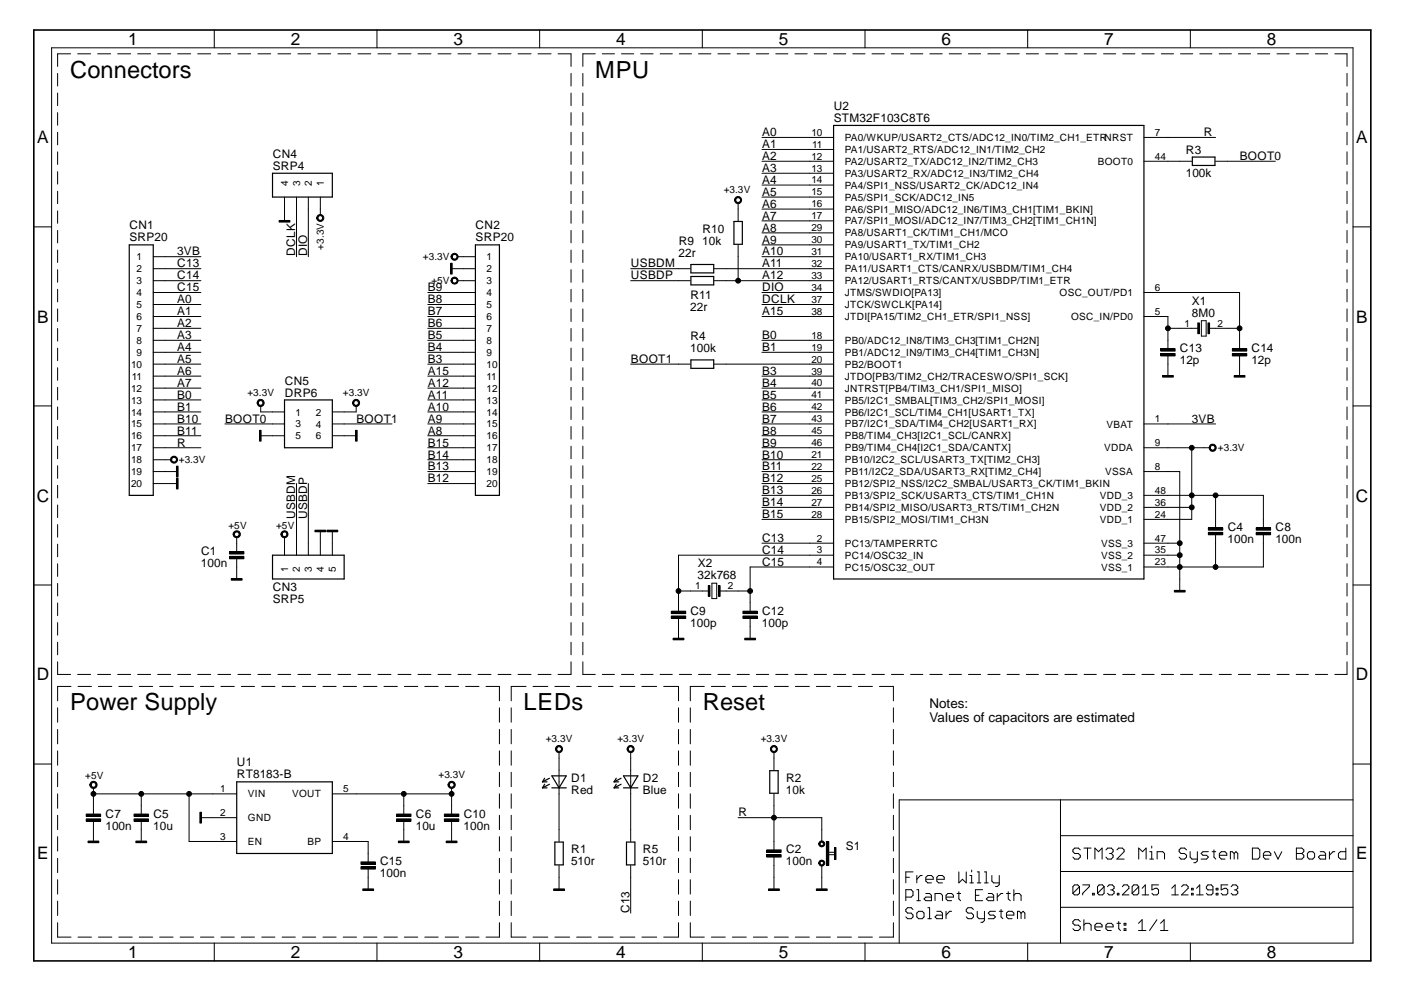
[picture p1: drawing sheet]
<svg xmlns="http://www.w3.org/2000/svg" width="297mm" height="210mm" viewBox="0 0 297 210" stroke-linecap="round" stroke-linejoin="round" font-family="sans-serif">
<g fill="none" stroke="#000" stroke-width=".21">
<path d="M10.9 10.1h275.4v189.5h-275.4zM12.2 15.5v2.7M12.2 19.7v2.7M14.9 11.4h-2.7v2.7M16.4 11.4h2.8M20.7 11.4h2.7M24.9 11.4h2.7M29.1 11.4h2.8M33.4 11.4h2.7M37.6 11.4h2.7M41.8 11.4h2.8M45.3 6.3v3.8"/>
<path d="M46.1 11.4h2.7M50.3 11.4h2.7M54.6 11.4h2.7M58.8 11.4h2.7M63 11.4h2.7M67.3 11.4h2.7M71.5 11.4h2.7M75.7 11.4h2.7M79.8 6.3v3.8M80 11.4h2.7M84.2 11.4h2.7M88.4 11.4h2.8"/>
<path d="M92.7 11.4h2.7M96.9 11.4h2.7M101.1 11.4h2.8M105.4 11.4h2.7M109.6 11.4h2.7M113.8 11.4h2.8M114.2 6.3v3.8M118.1 11.4h2.7v2.7M120.8 15.5v2.7M120.8 19.7v2.7M123.3 15.5v2.7M123.3 19.7v2.7"/>
<path d="M125.9 11.4h-2.6v2.7M127.4 11.4h2.6M131.5 11.4h2.6M135.5 11.4h2.7M139.7 11.4h2.5M143.7 11.4h2.6M147.8 11.4h2.6M148.6 6.3v3.8M151.9 11.4h2.6M156 11.4h2.5M160 11.4h2.6M164.1 11.4h2.6"/>
<path d="M168.2 11.4h2.6M172.3 11.4h2.6M176.4 11.4h2.5M180.4 11.4h2.6M183 6.3v3.8M184.5 11.4h2.6M188.6 11.4h2.6M192.7 11.4h2.5M196.7 11.4h2.6M200.8 11.4h2.6M204.9 11.4h2.6M209 11.4h2.6"/>
<path d="M213.1 11.4h2.5M217.1 11.4h2.6M217.4 6.3v3.8M221.2 11.4h2.6M225.3 11.4h2.6M229.4 11.4h2.5M233.5 11.4h2.5M237.5 11.4h2.6M241.6 11.4h2.6M245.7 11.4h2.6M249.8 11.4h2.5M251.8 6.3v3.8"/>
<path d="M253.8 11.4h2.6M257.9 11.4h2.6M262 11.4h2.6M266.1 11.4h2.5M270.2 11.4h2.6M274.2 11.4h2.6M278.3 11.4h2.6M282.4 11.4h2.6v2.7M285 15.5v2.7M285 19.7v2.7M12.2 23.8v2.7M12.2 28v2.6"/>
<path d="M12.2 32.1v2.7M12.2 36.3v2.6M120.8 23.8v2.7M120.8 28v2.6M120.8 32.1v2.7M120.8 36.3v2.6M123.3 23.8v2.7M123.3 28v2.6M123.3 32.1v2.7M123.3 36.3v2.6M161.2 29.1h15.2M161.2 31.6h15.2"/>
<path d="M161.2 34.1h15.2M161.2 36.7h15.2M161.2 39.2h15.2M242 29.1h15.2M242 34.1h10.1M257.2 34.1h12.6M285 23.8v2.7M285 28v2.6M285 32.1v2.7M285 36.3v2.6M7.2 48h3.7M12.2 40.5v2.6"/>
<path d="M12.2 44.6v2.6M12.2 48.8v2.6M12.2 52.9v2.6M12.2 57.1v2.6M32.4 54.3h10.1M32.4 56.9h10.1M32.4 59.4h10.1M59.1 46.7h2.2v.3h-2.2zM60.2 41.7v5M62.7 41.7v12.6M65.2 41.7v12.6M67.1 45.8a.75 .75 0 0 1 1.2-.2 .75 .75 0 0 1-.2 1.2 .75 .75 0 0 1-1.1-.7h.3a.5 .5 0 0 1 .7-.4 .5 .5 0 0 1 .1 .8 .5 .5 0 0 1-.8-.1v-.3h-.3z"/>
<path d="M67.8 41.7v3.8M95.3 55.7h.4v2.3h-.4zM95.5 54a.75 .75 0 0 1 1.2-.2 .75 .75 0 0 1-.3 1.2 .75 .75 0 0 1-1-.7h.3a.52 .52 0 0 1 .7-.4 .52 .52 0 0 1 .1 .8 .52 .52 0 0 1-.8-.1v-.3h-.3zM95.5 59a.75 .75 0 0 1 1.2-.1 .75 .75 0 0 1-.2 1.2 .75 .75 0 0 1-1.1-.7h.3a.52 .52 0 0 1 .7-.5 .52 .52 0 0 1 .2 .9 .52 .52 0 0 1-.9-.2v-.2h-.3zM95.5 56.9h5.1M96.8 54.3h3.8M96.8 59.4h3.8M120.8 40.5v2.6M120.8 44.6v2.6M120.8 48.8v2.6M120.8 52.9v2.6M120.8 57.1v2.6"/>
<path d="M123.3 40.5v2.6M123.3 44.6v2.6M123.3 48.8v2.6M123.3 52.9v2.6M123.3 57.1v2.6M133.4 56.9h12.6M133.4 59.4h12.6M151.1 56.9h25.3M151.1 59.4h25.3M155.7 41.7a.75 .75 0 0 1 1.1 .3 .75 .75 0 0 1-.5 1.1 .75 .75 0 0 1-.9-.8h.3a.52 .52 0 0 1 .7-.4 .52 .52 0 0 1 .1 .9 .52 .52 0 0 1-.8-.2v-.3h-.3zM156.2 43v3.7M156.2 51.8v7.6"/>
<path d="M161.2 41.7h15.2M161.2 44.2h15.2M161.2 46.7h15.2M161.2 49.3h15.2M161.2 51.8h15.2M161.2 54.3h15.2M285 40.5v2.6M285 44.6v2.6M285 48.8v2.6M285 52.9v2.6M285 57.1v2.6M286.3 48h3.7"/>
<path d="M12.2 61.2v2.7M12.2 65.4v2.6M12.2 69.5v2.7M12.2 73.7v2.6M12.2 77.8v2.7M32.4 67h10.1M32.4 61.9h10.1M32.4 72h10.1M32.4 74.5h10.1M32.4 77h10.1M32.4 64.4h10.1M32.4 79.6h10.1"/>
<path d="M32.4 69.5h10.1M90.5 67h10.1M90.5 61.9h10.1M90.5 72h10.1M90.5 74.5h10.1M90.5 77h10.1M90.5 64.4h10.1M90.5 79.6h10.1M90.5 69.5h10.1M120.8 61.2v2.7M120.8 65.4v2.6M120.8 69.5v2.7"/>
<path d="M120.8 73.7v2.6M120.8 77.8v2.7M123.3 61.2v2.7M123.3 65.4v2.6M123.3 69.5v2.7M123.3 73.7v2.6M123.3 77.8v2.7M133.4 77h12.6M151.1 77h25.3M161.2 67h15.2M161.2 61.9h15.2M161.2 72h15.2"/>
<path d="M161.2 74.5h15.2M161.2 64.4h15.2M161.2 79.6h15.2M242 67h5.1v6.8M242 61.9h20.3v11.9M245.6 73.8h3v.5h-3zM245.6 74.8h3v.5h-3zM246 79.5h2.2v.3h-2.2zM247.1 75.3v4.3M247.1 69.5h6.6M253.4 68.3h.3v2.3h-.3zM254.2 67.9h1v3.2h-1z"/>
<path d="M255.6 68.3h.3v2.3h-.3zM255.7 69.5h6.6M260.7 73.8h3.1v.5h-3.1zM260.7 74.8h3.1v.5h-3.1zM261.1 79.5h2.3v.3h-2.3zM262.3 75.3v4.3M285 61.2v2.7M285 65.4v2.6M285 69.5v2.7M285 73.7v2.6M285 77.8v2.7M7.2 85.9h3.7"/>
<path d="M12.2 82v2.6M12.2 86.1v2.7M12.2 90.3v2.6M12.2 94.4v2.7M12.2 98.6v2.6M32.4 89.7h10.1M32.4 99.8h5.1M32.4 94.7h10.1M32.4 97.3h3.8M32.4 82.1h10.1M32.4 84.6h10.1M32.4 87.2h10.1"/>
<path d="M32.4 92.2h10.1M36.4 96.6a.75 .75 0 0 1 1.1 .4 .75 .75 0 0 1-.5 1 .75 .75 0 0 1-.9-.7h.2a.52 .52 0 0 1 .7-.5 .52 .52 0 0 1 .2 .9 .52 .52 0 0 1-.8-.2l-.1-.2h-.2zM37.3 98.6h.4v2.3h-.4zM47.6 89.7h12.6M54.7 84.6a.76 .76 0 0 1 1.1 .3 .76 .76 0 0 1-.5 1.1 .76 .76 0 0 1-.9-.7h.2a.5 .5 0 0 1 .8-.4 .5 .5 0 0 1 .1 .8 .5 .5 0 0 1-.8-.2l-.1-.2h-.2zM54.9 91.1h.3v2.2h-.3zM55.2 85.9v1.3h5M55.2 92.2h5M70.3 89.7h12.6M70.3 92.2h5M74.9 84.6a.75 .75 0 0 1 1.1 .4 .75 .75 0 0 1-.5 1 .75 .75 0 0 1-.9-.7h.2a.5 .5 0 0 1 .8-.4 .5 .5 0 0 1 .1 .8 .5 .5 0 0 1-.8-.2l-.1-.2h-.2zM75.2 91.1h.4v2.2h-.4z"/>
<path d="M75.3 85.9v1.3h-5M90.5 89.7h10.1M90.5 99.8h10.1M90.5 94.7h10.1M90.5 97.3h10.1M90.5 82.1h10.1M90.5 84.6h10.1M90.5 87.2h10.1M90.5 92.2h10.1M120.8 82v2.6M120.8 86.1v2.7M120.8 90.3v2.6"/>
<path d="M120.8 94.4v2.7M120.8 98.6v2.6M123.3 82v2.6M123.3 86.1v2.7M123.3 90.3v2.6M123.3 94.4v2.7M123.3 98.6v2.6M161.2 89.7h15.2M161.2 99.8h15.2M161.2 94.7h15.2M161.2 97.3h15.2M161.2 82.1h15.2"/>
<path d="M161.2 84.6h15.2M161.2 87.2h15.2M161.2 92.2h15.2M242 89.7h15.2M242 99.8h7.6v25.3M242 94.7h13.9M252.1 94.7v15.2h-10.1M256.1 94.1a.76 .76 0 0 1 1.2 .3 .76 .76 0 0 1-.5 1 .76 .76 0 0 1-1-.7h.3a.5 .5 0 0 1 .7-.4 .5 .5 0 0 1 .1 .8 .5 .5 0 0 1-.8-.1v-.3h-.3zM285 82v2.6M285 86.1v2.7M285 90.3v2.6M285 94.4v2.7"/>
<path d="M285 98.6v2.6M286.3 85.9h3.7M12.2 102.7v2.7M12.2 106.8v2.7M12.2 111v2.7M12.2 115.1v2.7M12.2 119.3v2.7M32.4 102.3h5.1M37.3 101.2h.4v2.3h-.4zM48.6 116.7h3v.5h-3zM48.6 117.7h3v.5h-3zM49.4 112.7a.77 .77 0 0 1 1.3-.2 .77 .77 0 0 1-.3 1.3 .77 .77 0 0 1-1.1-.8h.3a.51 .51 0 0 1 .6-.5 .51 .51 0 0 1 .3 .7 .51 .51 0 0 1-.7 .3l-.2-.5h-.3z"/>
<path d="M50.1 113.7v3M50.1 118.2v4.3M59.5 112.7a.75 .75 0 0 1 1.3-.2 .75 .75 0 0 1-.3 1.2 .75 .75 0 0 1-1.1-.7h.3a.5 .5 0 0 1 .7-.4 .5 .5 0 0 1 .1 .8 .5 .5 0 0 1-.8-.1v-.3h-.3zM60.2 113.7v3.8M62.7 102.3v15.2M65.2 102.3v15.2M66.6 112.2h2.3v.3h-2.3zM67.8 112.4v5.1M69.2 112.2h2.3v.3h-2.3zM70.3 112.4v5.1M90.5 102.3h10.1M120.8 102.7v2.7"/>
<path d="M120.8 106.8v2.7M120.8 111v2.7M120.8 115.1v2.7M120.8 119.3v2.7M123.3 102.7v2.7M123.3 106.8v2.7M123.3 111v2.7M123.3 115.1v2.7M123.3 119.3v2.7M161.2 114.9h15.2M161.2 109.9h15.2M161.2 102.3h15.2"/>
<path d="M161.2 104.8h15.2M161.2 107.4h15.2M176.4 117.5h-32.9v11.8M176.4 120h-17.7v9.3M242 114.9h7.6M242 117.5h7.6M242 104.8h25.3v6.9M242 107.4h10.1M255.6 111.7h3.1v.5h-3.1zM255.6 112.6h3.1v.6h-3.1zM257.2 104.8v6.9M257.2 113.2v6.8"/>
<path d="M265.8 111.7h3v.5h-3zM265.8 112.6h3v.6h-3zM267.3 113.2v6.8h-25.3M285 102.7v2.7M285 106.8v2.7M285 111v2.7M285 115.1v2.7M285 119.3v2.7M7.2 123.8h3.7M12.2 123.4v2.7M12.2 127.6v2.7M12.2 131.7v2.7"/>
<path d="M12.2 135.9v2.7M48.9 122.4h2.3v.4h-2.3zM120.8 123.4v2.7M120.8 127.6v2.7M120.8 131.7v2.7M120.8 135.9v2.7M123.3 123.4v2.7M123.3 127.6v2.7M123.3 131.7v2.7M123.3 135.9v2.7M142 129.3h3.1v.5h-3.1zM142 130.3h3.1v.6h-3.1z"/>
<path d="M142.4 135h2.3v.4h-2.3zM143.5 130.9v4.2M143.5 125.1h6.6M149.9 123.9h.3v2.3h-.3zM150.6 123.4h1v3.3h-1zM152 123.9h.4v2.3h-.4zM152.1 125.1h6.6M157.2 129.3h3v.5h-3zM157.2 130.3h3v.6h-3zM157.6 135h2.2v.4h-2.2zM158.7 130.9v4.2M248.5 124.9h2.2v.4h-2.2z"/>
<path d="M285 123.4v2.7M285 127.6v2.7M285 131.7v2.7M285 135.9v2.7M286.3 123.8h3.7M12.2 140v2.7h2.7M12.2 149.8v3M12.2 154.3v3.1M12.2 158.9v3M15 145.2h-2.8v3.1M16.4 142.7h2.8M16.5 145.2h2.8"/>
<path d="M20.7 142.7h2.7M20.8 145.2h2.9M24.9 142.7h2.7M25.1 145.2h2.9M29.1 142.7h2.8M29.5 145.2h2.8M33.4 142.7h2.7M33.8 145.2h2.8M37.6 142.7h2.7M38.1 145.2h2.8M41.8 142.7h2.8M42.4 145.2h2.9"/>
<path d="M46.1 142.7h2.7M46.7 145.2h2.9M50.3 142.7h2.7M51.1 145.2h2.7M54.6 142.7h2.7M55.4 145.2h2.8M58.8 142.7h2.7M59.7 145.2h2.8M63 142.7h2.7M64 145.2h2.8M67.3 142.7h2.7M68.3 145.2h2.8"/>
<path d="M71.5 142.7h2.7M72.6 145.2h2.8M75.7 142.7h2.7M76.9 145.2h2.9M80 142.7h2.7M81.2 145.2h2.9M84.2 142.7h2.7M85.6 145.2h2.8M88.4 142.7h2.8M89.9 145.2h2.8M92.7 142.7h2.7M94.2 145.2h2.8"/>
<path d="M96.9 142.7h2.7M98.5 145.2h2.8M101.1 142.7h2.8M102.8 145.2h2.9v3.1M105.4 142.7h2.7M105.7 149.8v3M105.7 154.3v3.1M105.7 158.9v3M108.2 149.8v3M108.2 154.3v3.1M108.2 158.9v3M109.6 142.7h2.7"/>
<path d="M111.3 145.2h-3.1v3.1M112.8 145.2h3.1M113.8 142.7h2.8M117.4 145.2h3.1M117.9 157.9a.75 .75 0 0 1 1.1 .3 .75 .75 0 0 1-.6 1 .75 .75 0 0 1-.9-.7h.3a.51 .51 0 0 1 .6-.5 .51 .51 0 0 1 .3 .8 .51 .51 0 0 1-.8-.1l-.1-.2h-.3zM118.3 159.1v19M120.8 140v2.7h-2.7M122 145.2h3.1M123.3 140v2.7h2.6M126.6 145.2h3.1M127.4 142.7h2.6M131.2 145.2h3.1"/>
<path d="M131.5 142.7h2.6M133 157.9a.75 .75 0 0 1 1.1 .3 .75 .75 0 0 1-.5 1 .75 .75 0 0 1-.9-.7h.2a.52 .52 0 0 1 .8-.4 .52 .52 0 0 1 .1 .8 .52 .52 0 0 1-.8-.2l-.1-.2h-.2zM133.4 159.1v19M135.5 142.7h2.7M135.8 145.2h3.1M139.7 142.7h2.5M140.4 145.2h3.1v3.1M143.5 149.8v3M143.5 154.3v3.1M143.5 158.9v3M143.7 142.7h2.6M146 149.8v3"/>
<path d="M146 154.3v3.1M146 158.9v3M147.8 142.7h2.6M149 145.2h-3v3.1M150.5 145.2h3M151.9 142.7h2.6M154.9 145.2h3M156 142.7h2.5M159.4 145.2h2.9M160 142.7h2.6M163.3 157.9a.75 .75 0 0 1 1.1 .3 .75 .75 0 0 1-.5 1 .75 .75 0 0 1-.9-.7h.2a.52 .52 0 0 1 .8-.4 .52 .52 0 0 1 .1 .8 .52 .52 0 0 1-.8-.2l-.1-.2h-.2zM163.7 159.1v3.8"/>
<path d="M163.8 145.2h3M164.1 142.7h2.6M168.2 142.7h2.6M168.3 145.2h2.9M172.3 142.7h2.6M172.7 145.2h3M176.4 142.7h2.5M177.2 145.2h2.9M180.4 142.7h2.6M181.6 145.2h3M184.5 142.7h2.6M186.1 145.2h2.9v3.1"/>
<path d="M188.6 142.7h2.6M189 149.8v3M189 154.3v3.1M189 158.9v3M192.7 142.7h2.5M196.7 142.7h2.6M200.8 142.7h2.6M204.9 142.7h2.6M209 142.7h2.6M213.1 142.7h2.5M217.1 142.7h2.6M221.2 142.7h2.6"/>
<path d="M225.3 142.7h2.6M229.4 142.7h2.5M233.5 142.7h2.5M237.5 142.7h2.6M241.6 142.7h2.6M245.7 142.7h2.6M249.8 142.7h2.5M253.8 142.7h2.6M257.9 142.7h2.6M262 142.7h2.6M266.1 142.7h2.5M270.2 142.7h2.6"/>
<path d="M274.2 142.7h2.6M278.3 142.7h2.6M285 140v2.7h-2.6M7.2 161.7h3.7M12.2 163.4v3.1M12.2 168v3M12.2 172.5v3.1M12.2 177v3.1M18.2 172.3h3.1v.5h-3.1zM18.2 173.3h3.1v.5h-3.1zM18.6 178h2.3v.3h-2.3zM19.3 165.4a.77 .77 0 0 1 1.2 .4 .77 .77 0 0 1-.6 1 .77 .77 0 0 1-.9-.7h.3a.51 .51 0 0 1 .6-.5 .51 .51 0 0 1 .3 .7 .51 .51 0 0 1-.9 0v-.2h-.3z"/>
<path d="M19.8 168h30.3M19.8 166.7v5.6M19.8 173.8v4.3M28.4 172.3h3v.5h-3zM28.4 173.3h3v.5h-3zM28.7 178h2.3v.3h-2.3zM29.9 168v4.3M29.9 173.8v4.3M40 168v10.1h10.1M42.3 171.9h.3v2.3h-.3zM42.5 173h7.6M70.3 168h25.2"/>
<path d="M70.3 178.1h7.6v4.3M83.9 172.3h3v.5h-3zM83.9 173.3h3v.5h-3zM84.3 178h2.3v.3h-2.3zM85.4 168v4.3M85.4 173.8v4.3M94 172.3h3.1v.5h-3.1zM94 173.3h3.1v.5h-3.1zM94.4 178h2.3v.3h-2.3zM95.1 165.4a.77 .77 0 0 1 1.2 .4 .77 .77 0 0 1-.6 1 .77 .77 0 0 1-.9-.7h.2a.51 .51 0 0 1 .7-.5 .51 .51 0 0 1 .3 .7 .51 .51 0 0 1-.9 0l-.1-.2h-.2zM95.5 166.7v5.6M95.5 173.8v4.3"/>
<path d="M105.7 163.4v3.1M105.7 168v3M105.7 172.5v3.1M105.7 177v3.1M108.2 163.4v3.1M108.2 168v3M108.2 172.5v3.1M108.2 177v3.1M143.5 163.4v3.1M143.5 168v3M143.5 172.5v3.1M143.5 177v3.1"/>
<path d="M146 163.4v3.1M146 168v3M146 172.5v3.1M146 177v3.1M156.2 173h17.7v5.1M162.2 179.8h3.1v.5h-3.1zM163.7 168v11.8M173.5 178a.64 .64 0 0 1 1 .3 .64 .64 0 0 1-.5 .9 .64 .64 0 0 1-.8-.6h.3l.1-.3a.37 .37 0 0 1 .6 .1 .37 .37 0 0 1-.2 .5h-.4l-.1-.3h-.3zM174.8 178.1h.5v5h-.5zM176.6 179.3h.3v2.6h-.3zM189 163.4v3.1M189 168v3"/>
<path d="M189 172.5v3.1M189 177v3.1M224.4 169.2v30.4M224.4 176.8h61.9M228.6 179.8l-.5-.3h-.7l-.4 .3v.4l.4 .4h.7l.5 .4v.4l-.5 .4h-.7l-.4-.4M229.3 179.5h1.5M230.1 179.5v2.3M234 179.8l.4-.3h.7l.4 .3v.4l-.4 .4M236.3 179.8l.4-.3h.7l.4 .3v.4l-1.5 1.6h1.5M243.7 179v.5M251 179.8l-.4-.3h-.8l-.3 .3v.4l.3 .4h.8l.4 .4v.4l-.4 .4h-.8l-.3-.4M256.8 179.8v1.6l.4 .4"/>
<path d="M265 179.5h1.1l.4 .3v1.6l-.4 .4h-1.1zM274.3 179.5h1.1l.4 .3v.4l-.4 .4 .4 .4v.4l-.4 .4h-1.1zM284.7 179.5v2.3h-1.1l-.4-.4v-.8l.4-.4h1.1M286.3 161.7h3.7M286.3 169.2h-96.1v30.4M12.2 181.6v3.1M12.2 186.1v3.1M12.2 190.7v3M12.2 195.2v3.1h2.8M16.5 198.3h2.8M20.8 198.3h2.9M25.1 198.3h2.9"/>
<path d="M29.5 198.3h2.8M33.8 198.3h2.8M38.1 198.3h2.8M42.4 198.3h2.9M45.3 199.6v3.7M46.7 198.3h2.9M51.1 198.3h2.7M55.4 198.3h2.8M59.7 198.3h2.8M64 198.3h2.8M68.3 198.3h2.8M72.6 198.3h2.8"/>
<path d="M76.4 182.4h3v.5h-3zM76.4 183.4h3v.5h-3zM76.7 188.1h2.3v.3h-2.3zM76.9 198.3h2.9M77.9 183.9v4.3M79.8 199.6v3.7M81.2 198.3h2.9M85.6 198.3h2.8M89.9 198.3h2.8M94.2 198.3h2.8M98.5 198.3h2.8M105.7 195.2v3.1h-2.9"/>
<path d="M105.7 181.6v3.1M105.7 186.1v3.1M105.7 190.7v3M108.2 195.2v3.1h3.1M108.2 181.6v3.1M108.2 186.1v3.1M108.2 190.7v3M112.8 198.3h3.1M114.2 199.6v3.7M117.1 188.1h2.3v.3h-2.3zM117.4 198.3h3.1M118.3 183.1v5.1"/>
<path d="M122 198.3h3.1M126.6 198.3h3.1M131.2 198.3h3.1M133.4 183.1v10.1M135.8 198.3h3.1M143.5 181.6v3.1M143.5 186.1v3.1M143.5 190.7v3M143.5 195.2v3.1h-3.1M146 195.2v3.1h3M146 181.6v3.1M146 186.1v3.1"/>
<path d="M146 190.7v3M148.6 199.6v3.7M150.5 198.3h3M154.9 198.3h3M159.4 198.3h2.9M162.2 180.8h3.1v.6h-3.1zM162.6 188.1h2.3v.3h-2.3zM163.7 181.4v6.8M163.8 198.3h3M168.3 198.3h2.9M172.7 188.1h2.3v.3h-2.3zM172.7 198.3h3"/>
<path d="M173.3 182.3a.64 .64 0 0 1 1-.1 .64 .64 0 0 1-.2 1 .64 .64 0 0 1-.9-.6h.3v-.2a.38 .38 0 0 1 .5-.1 .38 .38 0 0 1 .2 .5 .38 .38 0 0 1-.6 .2l-.1-.4h-.3zM173.9 183.1v5.1M175.1 180.3h1.5M175.1 180.8h1.5M177.2 198.3h2.9M181.6 198.3h3M183 199.6v3.7M189 195.2v3.1h-2.9M189 181.6v3.1M189 186.1v3.1M189 190.7v3M191.6 189.8h1.2l.4-.4v-.7l-.4-.4h-1.2v2.3"/>
<path d="M191.6 185.6h.8M193.2 184.5h-1.6v2.3M193.2 192.4l-.4-.3h-.8l-.4 .3v.4l.4 .4h.8l.4 .4v.4l-.4 .4h-.8l-.4-.4M194 185.3v1.5M194 188.3h.3v2.3M194 190.6h.7M194.3 192.8h.8l.4 .4v.8l-.4 .4h-.8l-.3-.4v-.8zM195.1 185.3h-.4l-.7 .8M195.9 189.1h.8l.4 .3v1.2h-1.2l-.4-.4 .4-.4h1.2M195.9 186.1h1.5v-.5l-.3-.3h-.8l-.4 .3v.8l.4 .4h.8M196.3 192.1h.4v2.3M196.3 194.4h.8"/>
<path d="M197.8 190.6v-1.5h1.2l.4 .3v1.2M198.2 186.1h1.6v-.5l-.4-.3h-.8l-.4 .3v.8l.4 .4h.8M198.2 192.8h.8l.4 .4v1.2h-1.2l-.4-.4 .4-.4h1.2M200.1 189.8h1.6v-.4l-.4-.3h-.8l-.4 .3v.8l.4 .4h.8M200.1 192.8v1.6M201.3 192.8h-.4l-.8 .8M202.5 189.1h.7M202.9 184.5v2.3l.7-.7 .8 .7v-2.3M202.9 188.7v1.5l.3 .4M205.2 185.3h.4v1.5M205.2 186.8h.7M205.6 184.1v.4"/>
<path d="M205.9 192.4l-.3-.3h-.8l-.4 .3v.4l.4 .4h.8l.3 .4v.4l-.3 .4h-.8l-.4-.4M206.4 189.4h.7M206.8 184.5h.3v2.3M206.8 186.8h.7M206.8 192.8v1.2l.3 .4h1.2M207.9 188.3h-1.5v2.3h1.5M208.3 184.5h.4v2.3M208.3 186.8h.8M208.3 192.8v2l-.4 .4h-.4M209.1 189.1h.7l.4 .3v1.2h-1.1l-.4-.4 .4-.4h1.1M209.8 185.3v1.1l.4 .4h1.2M210.6 192.8h-1.1l-.4 .4 .4 .4h.7l.4 .4-.4 .4h-1.1"/>
<path d="M211 189.1v1.5M211.4 185.3v1.9l-.4 .4h-.4M211.4 192.8h.8M211.8 192.4v1.6l.4 .4M212.2 189.1h-.4l-.8 .7M212.9 189.1h.8M212.9 193.6h1.6v-.4l-.4-.4h-.8l-.4 .4v.8l.4 .4h.8M213.3 188.7v1.5l.4 .4M214.5 189.4l.4-.3h.7l.4 .3v1.2M214.5 188.3v2.3M216 193.2v1.2M216 193.2l-.4-.4h-.3v1.6"/>
<path d="M216 193.2l.4-.4 .4 .4v1.2M217.4 199.6v3.7M224.4 192h61.9M224.4 184.4h61.9M228.4 187.6l-.4-.4h-.7l-.3 .4v1.4M228.4 187.6v1.4l-.4 .4h-.7l-.3-.4M228.4 187.6l-1.4 1.4M228.6 195l-.5-.4h-.7l-.4 .4v.4l.4 .3h.7l.5 .4v.4l-.5 .4h-.7l-.4-.4M229.1 187.2h1.4v.4l-1.4 1.4v.4M229.3 194.6v2.3M229.3 195.7l.4-.3h.8l.3 .3v1.2M231.1 189h.4v.4h-.4z"/>
<path d="M231.6 181.8v-2.3l.8 .7 .8-.7v2.3M231.6 196.1h1.6v-.4l-.4-.3h-.8l-.4 .3v.8l.4 .4h.8M233.6 187.6l-.3-.4h-.8l-.3 .4v1.4M233.6 187.6v1.4l-.3 .4h-.8l-.3-.4M233.6 187.6l-1.4 1.4M234 196.1h1.5v-.4l-.4-.3h-.7l-.4 .3v.8l.4 .4h.7M234.3 187.6l.4-.4h.6l.4 .4v.4l-.4 .3M234.7 180.6h.4M235 188.3h.3M235.1 180.6l.4 .4v.4l-.4 .4h-.7l-.4-.4M235.3 188.3l.4 .3v.4l-.4 .4h-.6l-.4-.4M236.3 195.4h.8"/>
<path d="M236.4 189h.3v.4h-.3zM236.7 195v1.5l.4 .4M237.4 187.6l.4-.4h.7l.3 .4v.4l-1.4 1.4h1.4M237.8 195.4h.4v.3h-.4zM237.8 196.5h.4v.4h-.4zM240.9 195.4l.7-.8v2.3M240.9 196.9h1.5M240.9 181.8v-2.3l.8 .7 .8-.7v2.3M240.9 187.6v1.4l-.3 .4h-.7l-.4-.4M240.9 187.6l-.3-.4h-.7l-.4 .4v1.4M240.9 187.6l-1.4 1.4M241.6 189.4h1.4"/>
<path d="M241.6 188l.7-.8v2.2M243.2 181.8h.8M243.2 180.2h.5v1.6M244.8 194.6l-1.6 2.3M244.8 181.8v-1.6h1.2l.4 .4v1.2M245.1 187.2h-1.4v1.1l.7-.3h.4l.3 .3v.7l-.3 .4h-.8l-.3-.4M245.5 196.9h1.6M245.5 195.4l.8-.8v2.3M247.9 189.4h1.4M247.9 188l.7-.8v2.2M250 187.6l.4-.4h.6l.4 .4v.4l-1.4 1.4h1.4M251.8 180.2v1.2l.4 .4h1.1"/>
<path d="M251.8 199.6v3.7M252.1 189h.3v.4h-.3zM252.1 188h.3v.3h-.3zM253.1 189.4h1.4M253.1 188l.7-.8v2.2M253.3 180.2v2l-.4 .3h-.3M255.6 180.2h-1.1l-.4 .4 .4 .4h.8l.3 .4-.3 .4h-1.2M256.5 180.2h.7M256.6 188.3h-1l-.4-.3v-.4l.4-.4h.7l.3 .4v1.4l-.3 .4h-.7l-.4-.4M257.3 189h.4v.4h-.4zM257.3 188h.4v.3h-.4zM258 181h1.5v-.4l-.3-.4h-.8l-.4 .4v.8l.4 .4h.8"/>
<path d="M259.8 187.2h-1.4v1.1l1-.3 .4 .3v.7l-.4 .4h-.7l-.3-.4M260.5 187.6l.3-.4h.7l.4 .4v.4l-.4 .3M261.1 180.6l-.4-.4h-.4v1.6M261.1 180.6v1.2M261.1 180.6l.4-.4 .4 .4v1.2M261.2 188.3h.3M261.5 188.3l.4 .3v.4l-.4 .4h-.7l-.3-.4M267.3 181h1.6v-.4l-.4-.4h-.8l-.4 .4v.8l.4 .4h.8M269.6 180.2l.8 1.6 .8-1.6M274.3 180.6h1.1M276.6 180.6l.4-.4h.7l.4 .4v.8l-.4 .4h-.7l-.4-.4zM279.3 180.2h.8l.4 .4v1.2h-1.2l-.4-.4 .4-.4h1.2"/>
<path d="M281.3 180.2v1.6M282.4 180.2h-.4l-.7 .8"/>
<circle cx="156.2" cy="59.4" r=".51"/>
<circle cx="247.1" cy="69.5" r=".51"/>
<circle cx="262.2" cy="69.5" r=".51"/>
<circle cx="252.1" cy="94.7" r=".51"/>
<circle cx="249.6" cy="114.9" r=".51"/>
<circle cx="249.6" cy="120" r=".51"/>
<circle cx="249.6" cy="117.5" r=".51"/>
<circle cx="252.1" cy="107.4" r=".51"/>
<circle cx="252.1" cy="104.8" r=".51"/>
<circle cx="257.2" cy="104.8" r=".51"/>
<circle cx="257.2" cy="120" r=".51"/>
<circle cx="143.5" cy="125.1" r=".51"/>
<circle cx="158.7" cy="125.1" r=".51"/>
<circle cx="19.8" cy="168" r=".51"/>
<circle cx="29.9" cy="168" r=".51"/>
<circle cx="40" cy="168" r=".51"/>
<circle cx="85.4" cy="168" r=".51"/>
<circle cx="95.5" cy="168" r=".51"/>
<circle cx="163.7" cy="173" r=".51"/>
</g>
<g fill="none" stroke="#000" stroke-width=".25">
<path d="M57.7 36.7h12.6v5h-12.6zM176.4 26.5h65.6v96h-65.6zM252.3 33.2h4.7v1.8h-4.7zM27.3 51.8h5.1v53h-5.1zM100.6 51.8h5.1v53h-5.1zM146.2 56h4.8v1.7h-4.8zM146.2 58.5h4.8v1.8h-4.8zM155.3 46.9h1.8v4.8h-1.8zM146.2 76.2h4.8v1.7h-4.8zM60.2 84.6h10.1v10.1h-10.1zM57.7 117.5h15.1v5h-15.1zM50.1 165.4h20.2v15.2h-20.2z"/>
<path d="M114.8 165.4h.9M114.8 166.7h.9M115.2 164.7l-.4 .7M115.2 165.9l-.4 .8M116.2 164.7l-1.4 .7M116.2 165.9l-1.4 .8M116.8 164.2h3l-1.5 2.5zM116.8 166.7h3M117.4 178.2h1.8v4.8h-1.8zM129.9 165.4h1M129.9 166.7h1M130.4 164.7l-.5 .7"/>
<path d="M130.4 165.9l-.5 .8M131.4 164.7l-1.5 .7M131.4 165.9l-1.5 .8M131.9 166.7h3.1M131.9 164.2h3.1l-1.6 2.5zM132.5 178.2h1.8v4.8h-1.8zM162.9 163.1h1.7v4.8h-1.7zM176.7 179.3v2.6"/>
</g>
<g fill="#000">
<path d="M67.1 45.8a.75 .75 0 0 1 1.2-.2 .75 .75 0 0 1-.2 1.2 .75 .75 0 0 1-1.1-.7h.3a.5 .5 0 0 1 .7-.4 .5 .5 0 0 1 .1 .8 .5 .5 0 0 1-.8-.1v-.3h-.3z" fill-rule="evenodd"/>
<path d="M95.5 54a.75 .75 0 0 1 1.2-.2 .75 .75 0 0 1-.3 1.2 .75 .75 0 0 1-1-.7h.3a.52 .52 0 0 1 .7-.4 .52 .52 0 0 1 .1 .8 .52 .52 0 0 1-.8-.1v-.3h-.3z" fill-rule="evenodd"/>
<path d="M95.5 59a.75 .75 0 0 1 1.2-.1 .75 .75 0 0 1-.2 1.2 .75 .75 0 0 1-1.1-.7h.3a.52 .52 0 0 1 .7-.5 .52 .52 0 0 1 .2 .9 .52 .52 0 0 1-.9-.2v-.2h-.3z" fill-rule="evenodd"/>
<path d="M155.7 41.7a.75 .75 0 0 1 1.1 .3 .75 .75 0 0 1-.5 1.1 .75 .75 0 0 1-.9-.8h.3a.52 .52 0 0 1 .7-.4 .52 .52 0 0 1 .1 .9 .52 .52 0 0 1-.8-.2v-.3h-.3z" fill-rule="evenodd"/>
<path d="M245.6 73.8h3v.5h-3z" fill-rule="evenodd"/>
<path d="M245.6 74.8h3v.5h-3z" fill-rule="evenodd"/>
<path d="M260.7 73.8h3.1v.5h-3.1z" fill-rule="evenodd"/>
<path d="M260.7 74.8h3.1v.5h-3.1z" fill-rule="evenodd"/>
<path d="M36.4 96.6a.75 .75 0 0 1 1.1 .4 .75 .75 0 0 1-.5 1 .75 .75 0 0 1-.9-.7h.2a.52 .52 0 0 1 .7-.5 .52 .52 0 0 1 .2 .9 .52 .52 0 0 1-.8-.2l-.1-.2h-.2z" fill-rule="evenodd"/>
<path d="M54.7 84.6a.76 .76 0 0 1 1.1 .3 .76 .76 0 0 1-.5 1.1 .76 .76 0 0 1-.9-.7h.2a.5 .5 0 0 1 .8-.4 .5 .5 0 0 1 .1 .8 .5 .5 0 0 1-.8-.2l-.1-.2h-.2z" fill-rule="evenodd"/>
<path d="M74.9 84.6a.75 .75 0 0 1 1.1 .4 .75 .75 0 0 1-.5 1 .75 .75 0 0 1-.9-.7h.2a.5 .5 0 0 1 .8-.4 .5 .5 0 0 1 .1 .8 .5 .5 0 0 1-.8-.2l-.1-.2h-.2z" fill-rule="evenodd"/>
<path d="M256.1 94.1a.76 .76 0 0 1 1.2 .3 .76 .76 0 0 1-.5 1 .76 .76 0 0 1-1-.7h.3a.5 .5 0 0 1 .7-.4 .5 .5 0 0 1 .1 .8 .5 .5 0 0 1-.8-.1v-.3h-.3z" fill-rule="evenodd"/>
<path d="M48.6 116.7h3v.5h-3z" fill-rule="evenodd"/>
<path d="M48.6 117.7h3v.5h-3z" fill-rule="evenodd"/>
<path d="M49.4 112.7a.77 .77 0 0 1 1.3-.2 .77 .77 0 0 1-.3 1.3 .77 .77 0 0 1-1.1-.8h.3a.51 .51 0 0 1 .6-.5 .51 .51 0 0 1 .3 .7 .51 .51 0 0 1-.7 .3l-.2-.5h-.3z" fill-rule="evenodd"/>
<path d="M59.5 112.7a.75 .75 0 0 1 1.3-.2 .75 .75 0 0 1-.3 1.2 .75 .75 0 0 1-1.1-.7h.3a.5 .5 0 0 1 .7-.4 .5 .5 0 0 1 .1 .8 .5 .5 0 0 1-.8-.1v-.3h-.3z" fill-rule="evenodd"/>
<path d="M255.6 111.7h3.1v.5h-3.1z" fill-rule="evenodd"/>
<path d="M255.6 112.6h3.1v.6h-3.1z" fill-rule="evenodd"/>
<path d="M265.8 111.7h3v.5h-3z" fill-rule="evenodd"/>
<path d="M265.8 112.6h3v.6h-3z" fill-rule="evenodd"/>
<path d="M142 129.3h3.1v.5h-3.1z" fill-rule="evenodd"/>
<path d="M142 130.3h3.1v.6h-3.1z" fill-rule="evenodd"/>
<path d="M157.2 129.3h3v.5h-3z" fill-rule="evenodd"/>
<path d="M157.2 130.3h3v.6h-3z" fill-rule="evenodd"/>
<path d="M117.9 157.9a.75 .75 0 0 1 1.1 .3 .75 .75 0 0 1-.6 1 .75 .75 0 0 1-.9-.7h.3a.51 .51 0 0 1 .6-.5 .51 .51 0 0 1 .3 .8 .51 .51 0 0 1-.8-.1l-.1-.2h-.3z" fill-rule="evenodd"/>
<path d="M133 157.9a.75 .75 0 0 1 1.1 .3 .75 .75 0 0 1-.5 1 .75 .75 0 0 1-.9-.7h.2a.52 .52 0 0 1 .8-.4 .52 .52 0 0 1 .1 .8 .52 .52 0 0 1-.8-.2l-.1-.2h-.2z" fill-rule="evenodd"/>
<path d="M163.3 157.9a.75 .75 0 0 1 1.1 .3 .75 .75 0 0 1-.5 1 .75 .75 0 0 1-.9-.7h.2a.52 .52 0 0 1 .8-.4 .52 .52 0 0 1 .1 .8 .52 .52 0 0 1-.8-.2l-.1-.2h-.2z" fill-rule="evenodd"/>
<path d="M18.2 172.3h3.1v.5h-3.1z" fill-rule="evenodd"/>
<path d="M18.2 173.3h3.1v.5h-3.1z" fill-rule="evenodd"/>
<path d="M19.3 165.4a.77 .77 0 0 1 1.2 .4 .77 .77 0 0 1-.6 1 .77 .77 0 0 1-.9-.7h.3a.51 .51 0 0 1 .6-.5 .51 .51 0 0 1 .3 .7 .51 .51 0 0 1-.9 0v-.2h-.3z" fill-rule="evenodd"/>
<path d="M28.4 172.3h3v.5h-3z" fill-rule="evenodd"/>
<path d="M28.4 173.3h3v.5h-3z" fill-rule="evenodd"/>
<path d="M83.9 172.3h3v.5h-3z" fill-rule="evenodd"/>
<path d="M83.9 173.3h3v.5h-3z" fill-rule="evenodd"/>
<path d="M94 172.3h3.1v.5h-3.1z" fill-rule="evenodd"/>
<path d="M94 173.3h3.1v.5h-3.1z" fill-rule="evenodd"/>
<path d="M95.1 165.4a.77 .77 0 0 1 1.2 .4 .77 .77 0 0 1-.6 1 .77 .77 0 0 1-.9-.7h.2a.51 .51 0 0 1 .7-.5 .51 .51 0 0 1 .3 .7 .51 .51 0 0 1-.9 0l-.1-.2h-.2z" fill-rule="evenodd"/>
<path d="M162.2 179.8h3.1v.5h-3.1z" fill-rule="evenodd"/>
<path d="M173.5 178a.64 .64 0 0 1 1 .3 .64 .64 0 0 1-.5 .9 .64 .64 0 0 1-.8-.6h.3l.1-.3a.37 .37 0 0 1 .6 .1 .37 .37 0 0 1-.2 .5h-.4l-.1-.3h-.3z" fill-rule="evenodd"/>
<path d="M174.8 178.1h.5v5h-.5z" fill-rule="evenodd"/>
<path d="M76.4 182.4h3v.5h-3z" fill-rule="evenodd"/>
<path d="M76.4 183.4h3v.5h-3z" fill-rule="evenodd"/>
<path d="M162.2 180.8h3.1v.6h-3.1z" fill-rule="evenodd"/>
<path d="M173.3 182.3a.64 .64 0 0 1 1-.1 .64 .64 0 0 1-.2 1 .64 .64 0 0 1-.9-.6h.3v-.2a.38 .38 0 0 1 .5-.1 .38 .38 0 0 1 .2 .5 .38 .38 0 0 1-.6 .2l-.1-.4h-.3z" fill-rule="evenodd"/>
<circle cx="156.2" cy="59.4" r=".51"/>
<circle cx="247.1" cy="69.5" r=".51"/>
<circle cx="262.2" cy="69.5" r=".51"/>
<circle cx="252.1" cy="94.7" r=".51"/>
<circle cx="249.6" cy="114.9" r=".51"/>
<circle cx="249.6" cy="120" r=".51"/>
<circle cx="249.6" cy="117.5" r=".51"/>
<circle cx="252.1" cy="107.4" r=".51"/>
<circle cx="252.1" cy="104.8" r=".51"/>
<circle cx="257.2" cy="104.8" r=".51"/>
<circle cx="257.2" cy="120" r=".51"/>
<circle cx="143.5" cy="125.1" r=".51"/>
<circle cx="158.7" cy="125.1" r=".51"/>
<circle cx="19.8" cy="168" r=".51"/>
<circle cx="29.9" cy="168" r=".51"/>
<circle cx="40" cy="168" r=".51"/>
<circle cx="85.4" cy="168" r=".51"/>
<circle cx="95.5" cy="168" r=".51"/>
<circle cx="163.7" cy="173" r=".51"/>
</g>
<g fill="none" stroke="#000" stroke-width=".34">
<path d="M7.2 6.3h282.8v197h-282.8zM59.1 46.8h2.2M95.5 55.7v2.3M246 79.6h2.2M253.6 68.3v2.3M255.7 68.3v2.3M261.1 79.6h2.3M37.5 98.6v2.3M55.1 91.1v2.2M75.4 91.1v2.2M37.5 101.2v2.3M66.6 112.4h2.3"/>
<path d="M69.2 112.4h2.3M48.9 122.6h2.3M142.4 135.2h2.3M150 123.9v2.3M152.2 123.9v2.3M157.6 135.2h2.2M248.5 125.1h2.2M18.6 178.1h2.3M28.7 178.1h2.3M42.5 171.9v2.3M84.3 178.1h2.3M94.4 178.1h2.3"/>
<path d="M76.7 188.3h2.3M117.1 188.3h2.3M162.6 188.3h2.3M172.7 188.3h2.3"/>
</g>
<g font-size="5">
<text x="14.8" y="16.5">Connectors</text>
<text x="125.9" y="16.5">MPU</text>
<text x="14.8" y="150.3">Power Supply</text>
<text x="110.8" y="150.3">LEDs</text>
<text x="148.7" y="150.3">Reset</text>
</g>
<g font-size="3.6">
<text x="27.1" y="9.5">1</text>
<text x="61.5" y="9.5">2</text>
<text x="96" y="9.5">3</text>
<text x="130.4" y="9.5">4</text>
<text x="164.8" y="9.5">5</text>
<text x="199.2" y="9.5">6</text>
<text x="233.6" y="9.5">7</text>
<text x="268" y="9.5">8</text>
<text x="7.9" y="30.4">A</text>
<text x="286.9" y="30.4">A</text>
<text x="7.9" y="68.2">B</text>
<text x="286.9" y="68.2">B</text>
<text x="7.8" y="106.1">C</text>
<text x="286.8" y="106.1">C</text>
<text x="7.8" y="144">D</text>
<text x="286.8" y="144">D</text>
<text x="7.9" y="181.9">E</text>
<text x="286.9" y="181.9">E</text>
<text x="27.1" y="202.7">1</text>
<text x="61.5" y="202.7">2</text>
<text x="96" y="202.7">3</text>
<text x="130.4" y="202.7">4</text>
<text x="164.8" y="202.7">5</text>
<text x="199.2" y="202.7">6</text>
<text x="233.6" y="202.7">7</text>
<text x="268" y="202.7">8</text>
</g>
<g font-size="2.8">
<text x="196.6" y="149.8">Notes:</text>
<text x="196.6" y="152.9">Values of capacitors are estimated</text>
</g>
<g font-size="2.5">
<text x="176.4" y="23.3">U2</text>
<text x="161.2" y="28.8">A0</text>
<text x="176.4" y="25.8">STM32F103C8T6</text>
<text x="254.7" y="28.8">R</text>
<text x="57.7" y="35.9">SRP4</text>
<text x="57.7" y="33.4">CN4</text>
<text x="161.2" y="31.4">A1</text>
<text x="161.2" y="33.9">A2</text>
<text x="250.9" y="32.6">R3</text>
<text x="262.3" y="33.9">BOOT0</text>
<text x="161.2" y="36.4">A3</text>
<text x="161.2" y="38.9">A4</text>
<text x="161.2" y="41.4">A5</text>
<text x="250.9" y="37.4">100k</text>
<text x="161.2" y="44">A6</text>
<text x="161.2" y="46.5">A7</text>
<text x="27.4" y="51.1">SRP20</text>
<text x="27.4" y="48.5">CN1</text>
<text x="100.6" y="51.1">SRP20</text>
<text x="100.6" y="48.5">CN2</text>
<text x="143.6" y="51.8">R9</text>
<text x="148.6" y="51.8">10k</text>
<text x="148.6" y="49.3">R10</text>
<text x="161.2" y="49">A8</text>
<text x="161.2" y="51.6">A9</text>
<text x="37.5" y="54.1">3VB</text>
<text x="37.5" y="59.1">C14</text>
<text x="37.5" y="56.6">C13</text>
<text x="62.5" y="54.3" transform="rotate(-90 62.5 54.3)">DCLK</text>
<text x="65" y="54.3" transform="rotate(-90 65 54.3)">DIO</text>
<text x="133.5" y="56.6">USBDM</text>
<text x="133.5" y="59.1">USBDP</text>
<text x="143.5" y="54.3">22r</text>
<text x="161.2" y="54.1">A10</text>
<text x="161.2" y="56.6">A11</text>
<text x="161.2" y="59.1">A12</text>
<text x="37.5" y="61.6">C15</text>
<text x="37.5" y="64.2">A0</text>
<text x="90.5" y="64.2">B8</text>
<text x="90.5" y="61.6">B9</text>
<text x="146" y="65.7">22r</text>
<text x="146.1" y="63.2">R11</text>
<text x="161.2" y="64.2">DCLK</text>
<text x="161.2" y="61.6">DIO</text>
<text x="252.2" y="64.4">X1</text>
<text x="37.5" y="66.7">A1</text>
<text x="37.5" y="69.2">A2</text>
<text x="37.5" y="71.8">A3</text>
<text x="90.5" y="71.8">B5</text>
<text x="90.5" y="69.2">B6</text>
<text x="90.5" y="66.7">B7</text>
<text x="161.2" y="66.7">A15</text>
<text x="161.2" y="71.8">B0</text>
<text x="252.1" y="67">8M0</text>
<text x="37.5" y="74.3">A4</text>
<text x="37.5" y="76.8">A5</text>
<text x="90.5" y="76.8">B3</text>
<text x="90.5" y="74.3">B4</text>
<text x="133.5" y="76.8">BOOT1</text>
<text x="146" y="74.5">100k</text>
<text x="146.1" y="72">R4</text>
<text x="161.2" y="74.3">B1</text>
<text x="249.6" y="77">12p</text>
<text x="249.6" y="74.5">C13</text>
<text x="264.7" y="77">12p</text>
<text x="264.8" y="74.5">C14</text>
<text x="37.5" y="79.3">A6</text>
<text x="37.5" y="81.9">A7</text>
<text x="60.2" y="81.4">CN5</text>
<text x="60.2" y="83.9">DRP6</text>
<text x="90.5" y="81.9">A12</text>
<text x="90.5" y="79.3">A15</text>
<text x="161.2" y="79.3">B3</text>
<text x="161.2" y="81.9">B4</text>
<text x="37.5" y="84.4">B0</text>
<text x="37.5" y="86.9">B1</text>
<text x="37.5" y="89.5">B10</text>
<text x="47.6" y="89.5">BOOT0</text>
<text x="75.4" y="89.5">BOOT1</text>
<text x="90.5" y="89.5">A9</text>
<text x="90.5" y="86.9">A10</text>
<text x="90.5" y="84.4">A11</text>
<text x="161.2" y="84.4">B5</text>
<text x="161.2" y="86.9">B6</text>
<text x="161.2" y="89.5">B7</text>
<text x="252.1" y="89.5">3VB</text>
<text x="37.5" y="91.9">B11</text>
<text x="37.5" y="94.5">R</text>
<text x="90.5" y="94.5">B15</text>
<text x="90.5" y="91.9">A8</text>
<text x="161.2" y="91.9">B8</text>
<text x="161.2" y="94.5">B9</text>
<text x="90.5" y="99.5">B13</text>
<text x="90.5" y="97">B14</text>
<text x="161.2" y="97">B10</text>
<text x="161.2" y="99.5">B11</text>
<text x="90.5" y="102.1">B12</text>
<text x="161.2" y="102.1">B12</text>
<text x="161.2" y="104.6">B13</text>
<text x="161.2" y="107.1">B14</text>
<text x="62.5" y="109.9" transform="rotate(-90 62.5 109.9)">USBDM</text>
<text x="65" y="109.9" transform="rotate(-90 65 109.9)">USBDP</text>
<text x="161.2" y="109.6">B15</text>
<text x="259.8" y="112.4">C4</text>
<text x="269.9" y="112.4">C8</text>
<text x="42.5" y="120">100n</text>
<text x="42.5" y="117.5">C1</text>
<text x="161.2" y="114.7">C13</text>
<text x="161.2" y="117.2">C14</text>
<text x="161.2" y="119.7">C15</text>
<text x="259.7" y="114.9">100n</text>
<text x="269.8" y="114.9">100n</text>
<text x="57.7" y="125.1">CN3</text>
<text x="147.6" y="122.5">32k768</text>
<text x="147.6" y="120">X2</text>
<text x="57.7" y="127.6">SRP5</text>
<text x="146.1" y="130.1">C9</text>
<text x="161.2" y="130.1">C12</text>
<text x="146" y="132.6">100p</text>
<text x="161.2" y="132.6">100p</text>
<text x="50.1" y="164.7">RT8183-B</text>
<text x="50.1" y="162.2">U1</text>
<text x="120.9" y="168">Red</text>
<text x="120.9" y="165.4">D1</text>
<text x="136" y="168">Blue</text>
<text x="136" y="165.4">D2</text>
<text x="166.3" y="168">10k</text>
<text x="166.3" y="165.4">R2</text>
<text x="22.3" y="173">C7</text>
<text x="32.5" y="173">C5</text>
<text x="88" y="173">C6</text>
<text x="98.1" y="173">C10</text>
<text x="156.2" y="172.8">R</text>
<text x="22.3" y="175.6">100n</text>
<text x="32.4" y="175.6">10u</text>
<text x="88" y="175.6">10u</text>
<text x="98.1" y="175.6">100n</text>
<text x="178.9" y="179.8">S1</text>
<text x="80.4" y="185.6">100n</text>
<text x="80.4" y="183.1">C15</text>
<text x="120.8" y="183.1">510r</text>
<text x="120.9" y="180.6">R1</text>
<text x="136" y="183.1">510r</text>
<text x="136" y="180.6">R5</text>
<text x="166.3" y="183.1">100n</text>
<text x="166.3" y="180.6">C2</text>
<text x="133.2" y="193.2" transform="rotate(-90 133.2 193.2)">C13</text>
</g>
<g font-size="2.1">
<text x="171.7" y="28.7">10</text>
<text x="178.7" y="29.8">PA0/WKUP/USART2_CTS/ADC12_IN0/TIM2_CH1_ETRNRST</text>
<text x="244.3" y="28.7">7</text>
<text x="171.7" y="33.8">12</text>
<text x="171.8" y="31.2">11</text>
<text x="178.7" y="32.3">PA1/USART2_RTS/ADC12_IN1/TIM2_CH2</text>
<text x="178.7" y="34.9">PA2/USART2_TX/ADC12_IN2/TIM2_CH3</text>
<text x="232.2" y="34.9">BOOT0</text>
<text x="244.3" y="33.8">44</text>
<text x="61" y="39.4" transform="rotate(-90 61 39.4)">4</text>
<text x="63.5" y="39.4" transform="rotate(-90 63.5 39.4)">3</text>
<text x="66" y="39.4" transform="rotate(-90 66 39.4)">2</text>
<text x="68.5" y="39.4" transform="rotate(-90 68.5 39.4)">1</text>
<text x="153.1" y="40.9">+3.3V</text>
<text x="171.7" y="36.3">13</text>
<text x="171.7" y="38.8">14</text>
<text x="171.7" y="41.4">15</text>
<text x="178.7" y="37.4">PA3/USART2_RX/ADC12_IN3/TIM2_CH4</text>
<text x="178.7" y="39.9">PA4/SPI1_NSS/USART2_CK/ADC12_IN4</text>
<text x="171.7" y="43.9">16</text>
<text x="171.7" y="46.4">17</text>
<text x="178.7" y="42.5">PA5/SPI1_SCK/ADC12_IN5</text>
<text x="178.7" y="45">PA6/SPI1_MISO/ADC12_IN6/TIM3_CH1[TIM1_BKIN]</text>
<text x="178.7" y="47.5">PA7/SPI1_MOSI/ADC12_IN7/TIM3_CH2[TIM1_CH1N]</text>
<text x="68.5" y="52.8" transform="rotate(-90 68.5 52.8)">+3.3V</text>
<text x="171.7" y="48.9">29</text>
<text x="171.7" y="51.4">30</text>
<text x="171.7" y="54">31</text>
<text x="178.7" y="50">PA8/USART1_CK/TIM1_CH1/MCO</text>
<text x="178.7" y="52.6">PA9/USART1_TX/TIM1_CH2</text>
<text x="28.9" y="55.1">1</text>
<text x="28.9" y="57.6">2</text>
<text x="89.5" y="55.1">+3.3V</text>
<text x="102.9" y="55.1">1</text>
<text x="102.9" y="57.6">2</text>
<text x="171.7" y="56.5">32</text>
<text x="171.7" y="59">33</text>
<text x="178.7" y="55.1">PA10/USART1_RX/TIM1_CH3</text>
<text x="178.7" y="57.6">PA11/USART1_CTS/CANRX/USBDM/TIM1_CH4</text>
<text x="28.9" y="60.2">3</text>
<text x="28.9" y="62.7">4</text>
<text x="28.9" y="65.2">5</text>
<text x="91.3" y="60.2">+5V</text>
<text x="102.9" y="60.2">3</text>
<text x="102.9" y="62.7">4</text>
<text x="102.9" y="65.2">5</text>
<text x="171.7" y="61.6">34</text>
<text x="171.7" y="64.1">37</text>
<text x="178.7" y="60.2">PA12/USART1_RTS/CANTX/USBDP/TIM1_ETR</text>
<text x="178.7" y="62.7">JTMS/SWDIO[PA13]</text>
<text x="178.7" y="65.2">JTCK/SWCLK[PA14]</text>
<text x="224.2" y="62.7">OSC_OUT/PD1</text>
<text x="244.3" y="61.6">6</text>
<text x="28.9" y="67.7">6</text>
<text x="28.9" y="70.2">7</text>
<text x="102.9" y="67.7">6</text>
<text x="102.9" y="70.2">7</text>
<text x="171.7" y="71.7">18</text>
<text x="171.7" y="66.6">38</text>
<text x="178.7" y="67.7">JTDI[PA15/TIM2_CH1_ETR/SPI1_NSS]</text>
<text x="226.6" y="67.7">OSC_IN/PD0</text>
<text x="244.3" y="66.6">5</text>
<text x="250.6" y="69.1">1</text>
<text x="257.6" y="69.1">2</text>
<text x="27.7" y="77.8">10</text>
<text x="28.9" y="72.8">8</text>
<text x="28.9" y="75.3">9</text>
<text x="102.9" y="72.8">8</text>
<text x="102.9" y="75.3">9</text>
<text x="102.9" y="77.8">10</text>
<text x="171.7" y="74.2">19</text>
<text x="171.7" y="76.7">20</text>
<text x="178.7" y="72.8">PB0/ADC12_IN8/TIM3_CH3[TIM1_CH2N]</text>
<text x="178.7" y="75.3">PB1/ADC12_IN9/TIM3_CH4[TIM1_CH3N]</text>
<text x="178.7" y="77.8">PB2/BOOT1</text>
<text x="27.7" y="82.9">12</text>
<text x="27.9" y="80.3">11</text>
<text x="52.4" y="83.9">+3.3V</text>
<text x="72.6" y="83.9">+3.3V</text>
<text x="102.9" y="80.3">11</text>
<text x="102.9" y="82.9">12</text>
<text x="171.7" y="79.2">39</text>
<text x="171.7" y="81.7">40</text>
<text x="178.7" y="80.3">JTDO[PB3/TIM2_CH2/TRACESWO/SPI1_SCK]</text>
<text x="178.7" y="82.9">JNTRST[PB4/TIM3_CH1/SPI1_MISO]</text>
<text x="27.7" y="85.4">13</text>
<text x="27.7" y="87.9">14</text>
<text x="62.5" y="87.9">1</text>
<text x="66.8" y="87.9">2</text>
<text x="102.9" y="85.4">13</text>
<text x="102.9" y="87.9">14</text>
<text x="171.7" y="84.3">41</text>
<text x="171.7" y="86.8">42</text>
<text x="171.7" y="89.3">43</text>
<text x="178.7" y="85.4">PB5/I2C1_SMBAL[TIM3_CH2/SPI1_MOSI]</text>
<text x="178.7" y="87.9">PB6/I2C1_SCL/TIM4_CH1[USART1_TX]</text>
<text x="244.3" y="89.3">1</text>
<text x="27.7" y="90.4">15</text>
<text x="27.7" y="93">16</text>
<text x="27.7" y="95.5">17</text>
<text x="62.5" y="90.4">3</text>
<text x="62.5" y="93">5</text>
<text x="66.8" y="93">6</text>
<text x="66.8" y="90.5">4</text>
<text x="102.9" y="90.4">15</text>
<text x="102.9" y="93">16</text>
<text x="102.9" y="95.5">17</text>
<text x="171.7" y="91.9">45</text>
<text x="171.7" y="94.4">46</text>
<text x="178.7" y="90.4">PB7/I2C1_SDA/TIM4_CH2[USART1_RX]</text>
<text x="178.7" y="93">PB8/TIM4_CH3[I2C1_SCL/CANRX]</text>
<text x="178.7" y="95.5">PB9/TIM4_CH4[I2C1_SDA/CANTX]</text>
<text x="233.6" y="95.5">VDDA</text>
<text x="234.1" y="90.5">VBAT</text>
<text x="244.3" y="94.4">9</text>
<text x="257.7" y="95.5">+3.3V</text>
<text x="27.7" y="98">18</text>
<text x="27.7" y="100.5">19</text>
<text x="37.8" y="98">+3.3V</text>
<text x="102.9" y="98">18</text>
<text x="102.9" y="100.5">19</text>
<text x="171.7" y="96.9">21</text>
<text x="171.7" y="99.4">22</text>
<text x="171.7" y="102">25</text>
<text x="178.7" y="98">PB10/I2C2_SCL/USART3_TX[TIM2_CH3]</text>
<text x="178.7" y="100.5">PB11/I2C2_SDA/USART3_RX[TIM2_CH4]</text>
<text x="233.8" y="100.5">VSSA</text>
<text x="244.3" y="99.4">8</text>
<text x="27.7" y="103.1">20</text>
<text x="102.9" y="103.1">20</text>
<text x="171.7" y="104.5">26</text>
<text x="171.7" y="107">27</text>
<text x="178.7" y="103.1">PB12/SPI2_NSS/I2C2_SMBAL/USART3_CK/TIM1_BKIN</text>
<text x="178.7" y="105.6">PB13/SPI2_SCK/USART3_CTS/TIM1_CH1N</text>
<text x="232.7" y="105.6">VDD_3</text>
<text x="244.3" y="107">36</text>
<text x="244.3" y="104.5">48</text>
<text x="48.3" y="111.9">+5V</text>
<text x="58.4" y="111.9">+5V</text>
<text x="171.7" y="109.5">28</text>
<text x="178.7" y="108.1">PB14/SPI2_MISO/USART3_RTS/TIM1_CH2N</text>
<text x="178.7" y="110.7">PB15/SPI2_MOSI/TIM1_CH3N</text>
<text x="232.7" y="110.7">VDD_1</text>
<text x="232.7" y="108.1">VDD_2</text>
<text x="244.3" y="109.5">24</text>
<text x="172.8" y="114.6">2</text>
<text x="172.8" y="119.6">4</text>
<text x="172.8" y="117.1">3</text>
<text x="178.7" y="115.7">PC13/TAMPERRTC</text>
<text x="178.7" y="118.2">PC14/OSC32_IN</text>
<text x="233" y="118.2">VSS_2</text>
<text x="233" y="115.7">VSS_3</text>
<text x="244.3" y="119.6">23</text>
<text x="244.3" y="117.1">35</text>
<text x="244.3" y="114.6">47</text>
<text x="61" y="121" transform="rotate(-90 61 121)">1</text>
<text x="63.5" y="121" transform="rotate(-90 63.5 121)">2</text>
<text x="66" y="121" transform="rotate(-90 66 121)">3</text>
<text x="68.5" y="121" transform="rotate(-90 68.5 121)">4</text>
<text x="71" y="121" transform="rotate(-90 71 121)">5</text>
<text x="147.1" y="124.7">1</text>
<text x="154" y="124.7">2</text>
<text x="178.7" y="120.7">PC15/OSC32_OUT</text>
<text x="233" y="120.8">VSS_1</text>
<text x="115.5" y="157.1">+3.3V</text>
<text x="130.6" y="157.1">+3.3V</text>
<text x="160.9" y="157.1">+3.3V</text>
<text x="18" y="164.9">+5V</text>
<text x="46.6" y="167.6">1</text>
<text x="72.6" y="167.6">5</text>
<text x="92.8" y="164.7">+3.3V</text>
<text x="46.6" y="172.7">2</text>
<text x="52.4" y="168.7">VIN</text>
<text x="52.4" y="173.8">GND</text>
<text x="61.8" y="168.7">VOUT</text>
<text x="46.6" y="177.7">3</text>
<text x="52.4" y="178.8">EN</text>
<text x="65.1" y="178.9">BP</text>
<text x="72.6" y="177.7">4</text>
</g>
</svg>
